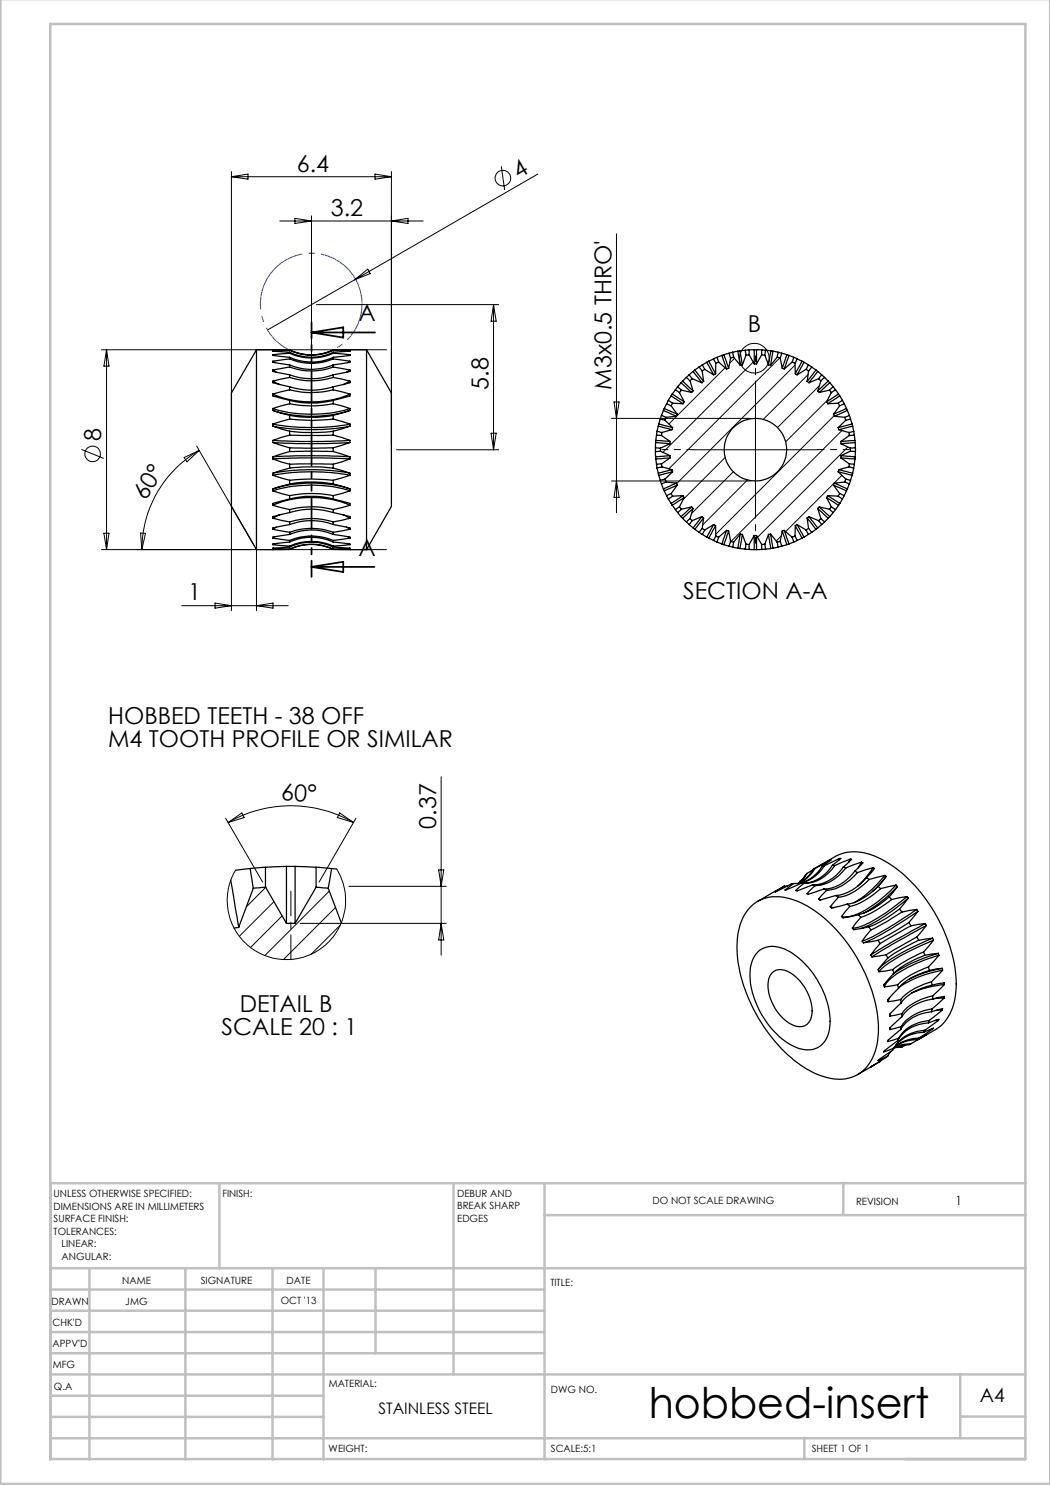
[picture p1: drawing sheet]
<svg xmlns="http://www.w3.org/2000/svg" width="210mm" height="297mm" viewBox="0 0 210 297" stroke-linecap="round" stroke-linejoin="round" font-family="sans-serif">
<g fill="none" stroke="#000" stroke-width=".2">
<path d="M46.3 34.3v54.6M46.3 35.3h32M46.3 35.3l3.3-.5v1zM75 34.8l3.3 .5-3.3 .5zM78.3 34.3v54.6M100.3 33.3l.6 4.7M107.6 34.8l-36.7 21.1M56 44.2h28.6M59 43.7l3.3 .5-3.3 .5zM62.3 43.2v45.7M70.9 55.9l-17.3 10M70.9 55.9l2.7-2.1 .4 .9z"/>
<path d="M78.3 44.2l3.3-.5v1zM123.3 46.8v55.7M20.3 70h57M21.3 70v39.9M21.3 70l.5 3.2h-1zM63.3 60.9h36.4M98.7 60.9v29.1M98.7 60.9l.5 3.3h-1zM145 73.6l-11.2 11.2M146.9 71.7l-1 1M150.6 72.4l-18 18.1M151.1 77.4v25"/>
<path d="M156 71.6l-22.2 22.2M159 73l-23.7 23.7M161.6 74.9l-9 9M163.9 77.1l-8.4 8.4M16.3 89.9l4.4 1.8M36.8 91.5l3-1.4-2.4 2.3zM39.3 89.2l11.5 19.9M39.8 90.1a22.9 22.9 0 0 0-11.4 19.8M46.3 90.9v31.2M51.3 90.9v31.2M79.3 90h20.4M98.2 86.6h1l-.5 3.4z"/>
<path d="M122.3 96.2h27.8M122.3 83.7h27.8M122.8 80.4h1l-.5 3.3zM123.3 96.2l.5 3.3h-1zM138.6 90h25M145 91.5l-8.3 8.4M146.6 94.4l-8.3 8.3M149.5 96l-9 9M165.5 80l-8.4 8.4M166.8 83.1l-23.6 23.8M168.4 86.1l-22.2 22.2M168.4 95.1l-11.3 11.2"/>
<path d="M169.6 89.4l-18.1 18.1M20.3 109.9h57M20.8 106.6h1l-.5 3.3zM28.1 106.6l1 .1-.7 3.2zM156.2 107.2l-.9 1M36.3 121.1h21.3M43 120.6l3.3 .5-3.3 .5zM51.3 121.1l3.3-.5v1zM88.2 155.4v35.6M45.1 163.7l7.4 12.7M45.6 164.5a25.1 25.1 0 0 1 25.1 0M45.6 164.5l2.8-1.9 .4 .9z"/>
<path d="M53.1 177.5l-3.8 3.9M65.9 178.2l-12.9 12.9M67.3 173.8a11.8 11.8 0 0 1-9.9 18.1 11.8 11.8 0 0 1-10.3-17.8M67.9 162.6l2.8 1.9-3.2-1zM69.8 177.3h19.5M71.2 163.7l-7.4 12.7M87.7 174h1.1l-.6 3.3zM54.8 180.3l-6.9 7M56.4 183.2l-6.3 6.3M60 184.7h29.3M67.1 181.5l-10.4 10.4M68.1 185l-5.9 5.8"/>
<path d="M88.2 184.7l.6 3.3h-1.1z"/>
<circle cx="100.6" cy="35.6" r="1.55"/>
<circle cx="150.9" cy="71.6" r="2.96"/>
<circle cx="18.5" cy="90.8" r="1.55"/>
</g>
<path d="M72 57.8a10.2 10.2 0 0 0-17-4.1 10.2 10.2 0 0 0 4.4 16.9 10.2 10.2 0 0 0 12.8-11.9l-.2-.9" fill="none" stroke="#00f" stroke-width=".2" stroke-dasharray="15.2 1.3 1.3 1.3" stroke-dashoffset="4.3" stroke-linecap="butt"/>
<path d="M151.1 77.4v-6.2M138.6 89.9h-6.3M163.6 89.9h6.2M151.1 102.4v6.3" fill="none" stroke="#000" stroke-width=".2" stroke-dasharray="15.2 1.3 1.3 1.3" stroke-dashoffset="14"/>
<path d="M58.2 191.9v-13.6" fill="none" stroke="#000" stroke-width=".2" stroke-dasharray="15.2 1.3 1.3 1.3" stroke-dashoffset="10.3"/>
<path d="M62.3 66.5h12.7M62.3 66.5l6.4-1v2zM62.3 113.4l6.4-1v2zM62.3 113.4h12.6" fill="none" stroke="#000" stroke-width=".35"/>
<path d="M62.3 64.5v50.9" fill="none" stroke="#000" stroke-width=".35" stroke-dasharray="6.3 1.3 1.3 1.3 1.3 1.3" stroke-dashoffset="3.1"/>
<g fill="none" stroke="#c0c0c0" stroke-width=".5">
<path d="M.1 -.1v296.9h209.9v-296.9M10.1 4.8h195v287h-195zM43.9 236.6v17M90.7 236.6v38.3M108.9 236.6v55.3M168.7 236.6v6.3M205.1 236.6h-195v55.3M10.1 253.6h195M10.1 257.9h98.8M17.9 253.6v38.3M37.1 253.6v38.3M54.5 253.6v38.3"/>
<path d="M64.7 253.6v38.3M75.1 253.6v17M108.9 243h96.2M10.1 270.6h98.8M10.1 266.4h98.8M10.1 262.1h98.8M10.1 279.1h54.6M10.1 274.9h195M192.1 274.8v12.7M10.1 287.7h195M10.1 283.4h54.6M160.9 287.5v4.3"/>
<path d="M192.1 283.3h13"/>
</g>
<g fill="none" stroke="#000" stroke-width=".25">
<path d="M51.3 70v39.9M51.3 70l-5 8.6v22.7l5 8.6M51.3 70h3.3M54.6 70h.1M54.6 70h3.3M54.6 70.2l3.3 .2M54.6 70.9v.2l3.3 .4M54.6 72.2v.3l3.3 .5M54.6 74v.3l3.3 .7M54.6 76.2v.3l3.3 .9M54.6 78.8v.4l3.3 .9M54.6 78.8a19.9 19.9 0 0 0 15.4 0"/>
<path d="M54.6 76.2l1.4 .7M54.6 74l.6 .4M54.6 72.2l.4 .3M54.6 70.9l.2 .2M54.6 70.2l.1 .1M57.9 70v.1M57.9 70.1l-3.3 .1M57.9 70.4v.3M57.9 70.7l-3.3 .2M57.9 71.5v.3M57.9 71.8l-3.3 .4M57.9 73v.4"/>
<path d="M57.9 73.4l-3.3 .6M57.9 75v.5M57.9 75.5l-3.3 .7M57.9 77.4v.6M57.9 78l-3.3 .8M57.9 78a17 17 0 0 0 8.7 0M57.9 77.4a14.4 14.4 0 0 0 8.7 0M57.9 75.5a14.4 14.4 0 0 0 8.7 0M57.9 75a12.5 12.5 0 0 0 8.7 0M57.9 73.4a12.6 12.6 0 0 0 8.7 0M57.9 73a11.1 11.1 0 0 0 8.7 0M57.9 71.8a11.2 11.2 0 0 0 8.7 0"/>
<path d="M57.9 71.5a10.4 10.4 0 0 0 8.7 0M57.9 70.7a10.8 10.8 0 0 0 8.7 0M57.9 70.4a10.1 10.1 0 0 0 8.7 0M57.9 70.1a10.4 10.4 0 0 0 8.7 0M57.9 70a10.1 10.1 0 0 0 8.7 0M66.6 78l3.4 .8M66.6 77.4v.6M66.6 75.5l3.4 .7M66.6 75v.5M66.6 73.4l3.4 .6M66.6 73v.4M66.6 71.8l3.4 .4"/>
<path d="M66.6 71.5v.3M66.6 70.7l3.4 .2M66.6 70.4v.3M66.6 70.1l3.4 .1M66.6 70v.1M70 70h.1M70 78.8v.4l-3.4 .9M70 76.2v.3l-3.4 .9M70 74v.3l-3.4 .7M70 72.2v.3l-3.4 .5M70 70.9v.2l-3.4 .4M70 70.2l-3.4 .2"/>
<path d="M70 70h-3.4M70 76.2l-1.4 .7M70 74l-.7 .5M70 70h3.3M70 72.2l-.4 .3M70 70.9l-.2 .2M70 70.2l-.1 .1M73.3 70v39.9M73.3 70l5 8.6v22.7l-5 8.6M134.2 79.2l-.5 .9M134.2 79.2l2.4 1.5M134.4 78.8l2.4 1.6"/>
<path d="M134.4 78.8l-.2 .4M135.1 78l.8 .5M135.1 78l-.7 .8M135.5 77.4l.8 .6M135.5 77.4l-.4 .6M135.9 78.5l.9 1.9M136.2 76.5l-.7 .9M136.2 76.5l2.1 2M136.3 78l-.4 .5M136.3 78l2 .5M136.5 76.2l2.1 2M136.5 76.2l-.3 .3"/>
<path d="M137.3 75.5l.7 .7M137.3 75.5l-.8 .7M137.8 75l.6 .7M137.8 75l-.5 .5M138 76.2l.6 2M138.4 75.7l-.4 .5M138.4 75.7l2 .8M138.6 78.2l-.3 .3M138.6 74.3l-.8 .7M138.6 74.3l1.8 2.2M139 74l1.7 2.3M139 74l-.4 .3"/>
<path d="M139.8 73.4l.6 .8M139.8 73.4l-.8 .6M140.4 74.2l.3 2.1M140.5 73l.4 .9M140.5 73l-.7 .4M140.7 76.3l-.3 .2M140.9 73.9l-.5 .3M140.9 73.9l1.8 1.1M141.4 72.5l-.9 .5M141.4 72.5l1.3 2.5M141.7 72.2l1.4 2.6M141.7 72.2l-.3 .3"/>
<path d="M142.7 71.8l.5 .9M142.7 71.8l-1 .4M143.1 74.8l-.4 .2M143.2 72.7l-.1 2.1M143.4 71.5l.3 .9M143.4 71.5l-.7 .3M143.7 72.4l-.5 .3M143.7 72.4l1.6 1.4M144.4 71.1l-1 .4M144.4 71.1l.9 2.7M144.8 70.9l.9 2.8M144.8 70.9l-.4 .2"/>
<path d="M145.7 73.7l-.4 .1M145.8 70.7l.3 .9M145.8 70.7l-1 .2M146.1 71.6l-.4 2.1M146.5 70.4l.2 1M146.5 70.4l-.7 .3M146.7 71.4l-.6 .2M146.7 71.4l1.4 1.7M147.6 70.2l-1.1 .2M147.6 70.2l.5 2.9M148 70.2l.5 2.8M148 70.2h-.4"/>
<path d="M148.5 73l-.4 .1M149 70.1l.2 .9M149 70.1l-1 .1M149.2 71l-.7 2M149.8 70v1M149.8 70l-.8 .1M149.8 71h-.6M149.8 71l1 1.8M150.8 70h-1M150.8 70v2.8M150.8 70h.5M150.8 72.8h.5"/>
<path d="M151.3 70v2.8M151.3 70h1.1M152.3 71h.7M152.3 71l-1 1.8M152.4 70l-.1 1M152.4 70l.7 .1M153 71l.7 2M153.1 70.1l-.1 .9M153.1 70.1l1.1 .1M153.7 73l.4 .1M154.2 70.2l-.5 2.8M154.2 70.2h.4"/>
<path d="M154.6 70.2l-.5 2.9M154.6 70.2l1 .2M155.4 71.4l.6 .2M155.4 71.4l-1.3 1.7M155.6 70.4l-.2 1M155.6 70.4l.8 .3M156 71.6l.5 2.1M156.4 70.7l-.4 .9M156.4 70.7l1 .2M156.5 73.7l.3 .1M157.4 70.9l-.9 2.8M157.4 70.9l.4 .2"/>
<path d="M157.8 71.1l-1 2.7M157.8 71.1l.9 .4M158.4 72.4l.6 .3M158.4 72.4l-1.6 1.4M158.7 71.5l-.3 .9M158.7 71.5l.8 .3M159 72.7l.1 2.1M159.1 74.8l.3 .2M159.5 71.8l-.5 .9M159.5 71.8l.9 .4M160.4 72.2l-1.3 2.6M160.4 72.2l.4 .3"/>
<path d="M160.8 72.5l-1.4 2.5M160.8 72.5l.9 .5M161.2 73.9l.5 .3M161.2 73.9l-1.8 1.1M161.4 76.3l.4 .2M161.7 73l-.5 .9M161.7 73l.6 .4M161.7 74.2l-.3 2.1M162.3 73.4l-.6 .8M162.3 73.4l.9 .6M163.2 74l-1.8 2.3M163.2 74l.3 .3"/>
<path d="M163.5 74.3l-1.7 2.2M163.5 74.3l.8 .7M163.5 78.2l.4 .3M163.7 75.7l.5 .5M163.7 75.7l-1.9 .8M164.2 76.2l-.7 2M164.3 75l-.6 .7M164.3 75l.6 .5M164.9 75.5l-.7 .7M164.9 75.5l.8 .7M165.7 76.2l-2.2 2M165.7 76.2l.2 .3"/>
<path d="M165.9 78l.4 .5M165.9 78l-2 .5M165.9 76.5l-2 2M165.9 76.5l.7 .9M166.3 78.5l-1 1.9M166.6 77.4l-.7 .6M166.6 77.4l.5 .6M167.1 78l-.8 .5M167.1 78l.6 .8M167.7 78.8l-2.4 1.6M167.7 78.8l.3 .4M168 79.2l-2.4 1.5"/>
<path d="M168 79.2l.5 .9M54.6 91.4l7.7-.3 7.7 .3M54.6 88.5l3.3 1.1M54.6 88.5l7.7 .3 7.7-.3M54.6 88.1l5.4 .2 10-.2M54.6 91.8l3.3 1M54.6 91.8l5.4-.2 10 .2M54.6 85.2l3.3 1.1M54.6 85.2a42.5 42.5 0 0 0 15.4 0M54.6 94.6a42.5 42.5 0 0 1 15.4 0M54.6 82.1l3.3 1M54.6 95.1l3.3 1"/>
<path d="M54.6 98.2l3.3 .9M54.6 84.8a42.5 42.5 0 0 0 15.4 0M54.6 95.1a42.5 42.5 0 0 1 15.4 0M54.6 82.1a26.1 26.1 0 0 0 15.4 0M54.6 97.8a26.1 26.1 0 0 1 15.4 0M54.6 81.7a26.1 26.1 0 0 0 15.4 0M54.6 98.2a26.1 26.1 0 0 1 15.4 0M54.6 81.7v.4M54.6 84.8v.4M54.6 88.1v.4M54.6 91.4v.4M54.6 94.6v.5"/>
<path d="M54.6 97.8v.4M57.9 90.3l-3.3 1.1M57.9 90.3h8.7M57.9 89.6h8.7M57.9 87l-3.3 1.1M57.9 87h8.7M57.9 92.8h8.7M57.9 86.3a38.3 38.3 0 0 0 8.7 0M57.9 93.6l-3.3 1M57.9 93.6l1.6-.1a37.3 37.3 0 0 1 7.1 .1M57.9 86.3v.7M57.9 92.8v.8"/>
<path d="M57.9 89.6v.7M57.9 80.1v.6M57.9 80.7l-3.3 1M57.9 83.1v.7M57.9 83.8l-3.3 1M57.9 96.1v.7M57.9 96.8l-3.3 1M57.9 99.1v.7M57.9 99.8l-3.3 .9v.4M57.9 83.8l.8 .1a37.3 37.3 0 0 0 7.9-.1M57.9 83.1a24.5 24.5 0 0 0 8.7 0M57.9 96.1a38.3 38.3 0 0 1 8.7 0"/>
<path d="M57.9 96.8a24.5 24.5 0 0 1 8.7 0M57.9 80.7a22.5 22.5 0 0 0 8.7 0M57.9 80.1a18.1 18.1 0 0 0 8.7 0M57.9 99.1a22.5 22.5 0 0 1 8.7 0M57.9 99.8a18.1 18.1 0 0 1 8.7 0M66.6 90.3l3.4 1.1M66.6 87l3.4 1.1M66.6 93.6l3.4 1M66.6 99.8l3.4 .9v.4M66.6 99.1v.7M66.6 96.8l3.4 1M66.6 96.1v.7"/>
<path d="M66.6 92.8v.8M66.6 89.6v.7M66.6 86.3v.7M66.6 83.8l3.4 1M66.6 83.1v.7M66.6 80.7l3.4 1M66.6 80.1v.6M70 88.5l-3.4 1.1M70 91.8l-3.4 1M70 85.2l-3.4 1.1M70 98.2l-3.4 .9M70 95.1l-3.4 1"/>
<path d="M70 82.1l-3.4 1M70 81.7v.4M70 84.8v.4M70 88.1v.4M70 91.4v.4M70 94.6v.5M70 97.8v.4M131.1 89.6h1M131.1 89.6v.7M131.1 90.3v1.1M131.1 88.5v1.1M131.1 88.5l2.9 .3"/>
<path d="M131.1 91.4l.1 .4M131.2 91.8l.1 1M131.2 88.1l2.8 .2M131.2 88.1l-.1 .4M131.3 92.8l.1 .8M131.3 87l1 .1M131.3 87l-.1 1.1M131.4 86.3l1 .2M131.4 86.3l-.1 .7M131.4 93.6l.3 1M131.7 85.2l-.3 1.1M131.7 85.2l2.7 .7"/>
<path d="M131.7 94.6l.1 .5M131.8 95.1l.2 1M131.8 84.8l2.7 .7M131.8 84.8l-.1 .4M132 96.1l.3 .7M132 83.8l1 .3M132 83.8l-.2 1M132.1 90.2l-1 .1M132.1 89.6v.6M132.1 90.2l1.9 .9M132.3 92.8h-1M132.3 92.8l.1 .6"/>
<path d="M132.3 83.1l.9 .4M132.3 83.1l-.3 .7M132.3 96.8l.4 1M132.3 87.1l1.7 1.2M132.4 93.4l-1 .2M132.4 86.5l-.1 .6M132.4 93.4l2 .5M132.7 82.1l-.4 1M132.7 82.1l2.6 1.2M132.7 97.8l.2 .4M132.9 98.2l.4 .9M132.9 81.7l2.6 1.2"/>
<path d="M132.9 81.7l-.2 .4M133 95.8l-1 .3M133 95.8l.2 .6M133 84.1l1.5 1.4M133.2 96.4l-.9 .4M133.2 83.5l-.2 .6M133.2 96.4l2.1 .2M133.3 80.7l.9 .5M133.3 99.1l.4 .7M133.3 80.7l-.4 1M133.7 80.1l.8 .5M133.7 80.1l-.4 .6"/>
<path d="M133.7 99.8l.5 .9M134 91.1l-2.9 .3M134 88.8l-1.9 .8M134 91.1v.5M134 91.6l-2.8 .2M134 91.6l-1.7 1.2M134 88.3v.5M134.2 98.7l-.9 .4M134.2 98.7l.3 .5M134.2 81.2l1.3 1.7M134.4 93.9l-2.7 .7M134.4 85.9l-2 .6"/>
<path d="M134.4 93.9l.1 .5M134.5 94.4l-2.7 .7M134.5 80.6l-.3 .6M134.5 99.2l-.8 .6M134.5 94.4l-1.5 1.4M134.5 80.6l2.1 .1M134.5 85.5l-.1 .4M135.3 96.6l-2.6 1.2M135.3 83.3l-2.1 .2M135.3 96.6l.2 .4M135.5 97l-2.6 1.2M135.5 97l-1.3 1.7"/>
<path d="M135.5 82.9l-.2 .4M136.6 99.1l-2.4 1.6M136.6 99.1l.2 .4M136.6 99.1l-2.1 .1M136.8 99.5l-2.4 1.6M136.8 99.5l-.9 1.8M136.8 80.4l-.2 .3M165.3 99.5l2.4 1.6M165.3 80.4l.3 .3M165.3 99.5l1 1.8M165.6 99.1l2.4 1.6M165.6 99.1l2 .1"/>
<path d="M165.6 99.1l-.3 .4M166.7 97l2.6 1.2M166.7 82.9l.2 .4M166.7 97l1.2 1.7M166.9 96.6l2.6 1.2M166.9 83.3l2 .2M166.9 96.6l-.2 .4M167.6 80.6l.3 .6M167.6 99.2l.9 .6M167.6 94.4l2.8 .7M167.6 80.6l-2 .1M167.6 85.5l.1 .4"/>
<path d="M167.6 94.4l1.6 1.4M167.7 93.9l2.8 .7M167.7 85.9l2.1 .6M167.7 93.9l-.1 .5M167.9 98.7l.9 .4M167.9 98.7l-.3 .5M167.9 81.2l-1.2 1.7M168.2 91.6l2.8 .2M168.2 88.3v.5M168.2 91.6l1.7 1.2M168.2 91.1l2.8 .3M168.2 88.8l1.9 .8"/>
<path d="M168.2 91.1v.5M168.5 80.1l-.9 .5M168.5 80.1l.3 .6M168.5 99.8l-.5 .9M168.8 80.7l-.9 .5M168.8 80.7l.5 1M168.8 99.1l-.3 .7M168.9 96.4l1 .4M168.9 83.5l.3 .6M168.9 96.4l-2 .2M169.2 95.8l.9 .3M169.2 95.8l-.3 .6"/>
<path d="M169.2 84.1l-1.6 1.4M169.3 81.7l-2.6 1.2M169.3 98.2l-.5 .9M169.3 81.7l.2 .4M169.5 82.1l-2.6 1.2M169.5 82.1l.4 1M169.5 97.8l-.2 .4M169.8 86.5l.1 .6M169.8 93.4l.9 .2M169.8 93.4l-2.1 .5M169.9 96.8l-.4 1M169.9 83.1l-1 .4"/>
<path d="M169.9 83.1l.2 .7M169.9 92.8h1M169.9 92.8l-.1 .6M169.9 87.1l-1.7 1.2M170.1 90.2l1 .1M170.1 89.6v.6M170.1 90.2l-1.9 .9M170.1 96.1l-.2 .7M170.1 83.8l-.9 .3M170.1 83.8l.3 1M170.4 84.8l-2.8 .7M170.4 95.1l-.3 1"/>
<path d="M170.4 84.8l.1 .4M170.5 85.2l-2.8 .7M170.5 85.2l.2 1.1M170.5 94.6l-.1 .5M170.7 86.3l-.9 .2M170.7 86.3l.2 .7M170.7 93.6l-.2 1M170.9 87l-1 .1M170.9 87l.1 1.1M170.9 92.8l-.2 .8M171 88.1l-2.8 .2M171 91.8l-.1 1"/>
<path d="M171 88.1v.4M171 88.5l-2.8 .3M171 88.5l.1 1.1M171 91.4v.4M171.1 90.3l-.1 1.1M171.1 89.6h-1M171.1 89.6v.7M51.3 109.9h3.3M54.6 109.9h.1M54.6 101.1l3.3 .8M54.6 103.6l3.3 .8M54.6 105.9l3.3 .6"/>
<path d="M54.6 107.6l3.3 .5M54.6 108.9l3.3 .3M54.6 109.7l3.3 .1M54.6 101.1a19.9 19.9 0 0 1 15.4 0M54.7 109.6l-.1 .1M54.8 108.8l-.2 .1M55 107.3l-.4 .3M55.2 105.4l-.6 .5M56 102.9l-1.4 .7M57.9 101.9v.6M57.9 102.5l-3.3 .8v.3M57.9 104.4v.5"/>
<path d="M57.9 104.9l-3.3 .7v.3M57.9 106.5v.4M57.9 106.9l-3.3 .5v.2M57.9 108.1v.3M57.9 108.4l-3.3 .4v.1M57.9 109.2v.2M57.9 109.4l-3.3 .3M57.9 109.8v.1M57.9 109.9h-3.3M57.9 101.9a17 17 0 0 1 8.7 0M57.9 102.5a14.4 14.4 0 0 1 8.7 0M57.9 104.4a14.4 14.4 0 0 1 8.7 0"/>
<path d="M57.9 104.9a12.6 12.6 0 0 1 8.7 0M57.9 106.5a12.5 12.5 0 0 1 8.7 0M57.9 106.9a11.2 11.2 0 0 1 8.7 0M57.9 108.1a11.1 11.1 0 0 1 8.7 0M57.9 108.4a10.4 10.4 0 0 1 8.7 0M57.9 109.2a10.8 10.8 0 0 1 8.7 0M57.9 109.4a10.1 10.1 0 0 1 8.7 0M57.9 109.8a10.4 10.4 0 0 1 8.7 0M57.9 109.9a10.1 10.1 0 0 1 8.7 0M66.6 109.9h3.4M66.6 109.8v.1M66.6 109.4l3.4 .3"/>
<path d="M66.6 109.2v.2M66.6 108.4l3.4 .4v.1M66.6 108.1v.3M66.6 106.9l3.4 .5v.2M66.6 106.5v.4M66.6 104.9l3.4 .7v.3M66.6 104.4v.5M66.6 102.5l3.4 .8v.3M66.6 101.9v.6M68.6 102.9l1.4 .7M69.3 105.4l.7 .5M69.6 107.3l.4 .3"/>
<path d="M69.8 108.8l.2 .1M69.9 109.6l.1 .1M70 109.9h.1M70 109.7l-3.4 .1M70 108.9l-3.4 .3M70 107.6l-3.4 .5M70 105.9l-3.4 .6M70 103.6l-3.4 .8M70 101.1l-3.4 .8M70 109.9h3.3M134.2 100.7l.2 .4M134.4 101.1l.7 .8"/>
<path d="M135.1 101.9l.4 .6M135.5 102.5l.7 .8M135.9 101.3l-.8 .6M135.9 101.3l.4 .5M136.2 103.3l.3 .3M136.3 101.8l-.8 .7M136.5 103.6l.8 .8M137.3 104.4l.5 .5M137.8 104.9l.8 .7M138 103.7l-.7 .7M138 103.7l.4 .4M138.3 101.4l-2.1 1.9"/>
<path d="M138.3 101.4l.3 .3M138.3 101.4l-2 .4M138.4 104.1l-.6 .8M138.6 101.7l-2.1 1.9M138.6 101.7l-.6 2M138.6 105.6l.4 .3M139 105.9l.8 .6M139.8 106.5l.7 .4M140.4 103.3l-1.8 2.3M140.4 103.3l.3 .3M140.4 103.3l-2 .8M140.4 105.7l-.6 .8"/>
<path d="M140.4 105.7l.5 .3M140.5 106.9l.9 .5M140.7 103.6l-1.7 2.3M140.7 103.6l-.3 2.1M140.9 106l-.4 .9M141.4 107.4l.3 .2M141.7 107.6l1 .5M142.7 108.1l.7 .3M142.7 104.9l-1.3 2.5M142.7 104.9l.4 .2M142.7 104.9l-1.8 1.1M143.1 105.1l-1.4 2.5"/>
<path d="M143.1 105.1l.1 2.1M143.2 107.2l-.5 .9M143.2 107.2l.5 .3M143.4 108.4l1 .4M143.7 107.5l-.3 .9M144.4 108.8l.4 .1M144.8 108.9l1 .3M145.3 106.1l-.9 2.7M145.3 106.1l.4 .1M145.3 106.1l-1.6 1.4M145.7 106.2l-.9 2.7M145.7 106.2l.4 2.1"/>
<path d="M145.8 109.2l.7 .2M146.1 108.3l-.3 .9M146.1 108.3l.6 .1M146.5 109.4l1.1 .2M146.7 108.4l-.2 1M147.6 109.6l.4 .1M148 109.7l1 .1M148.1 106.8l-.5 2.8M148.1 106.8l-1.4 1.6M148.1 106.8l.4 .1M148.5 106.9l-.5 2.8M148.5 106.9l.7 1.9"/>
<path d="M149 109.8l.8 .1M149.2 108.8l-.2 1M149.2 108.8l.6 .1M149.8 108.9v1M149.8 109.9h1M150.8 107.1v2.8M150.8 109.9h.5M150.8 107.1h.5M150.8 107.1l-1 1.8M151.3 107.1v2.8M151.3 107.1l1 1.8M152.3 108.9l.1 1"/>
<path d="M152.4 109.9h-1.1M153 108.8l.1 1M153 108.8l-.7 .1M153.1 109.8l-.7 .1M153.7 106.9l.5 2.8M153.7 106.9l-.7 1.9M154.1 106.8l.5 2.8M154.1 106.8l1.3 1.6M154.1 106.8l-.4 .1M154.2 109.7l-1.1 .1M154.6 109.6l-.4 .1M155.4 108.4l.2 1"/>
<path d="M155.6 109.4l-1 .2M156 108.3l.4 .9M156 108.3l-.6 .1M156.4 109.2l-.8 .2M156.5 106.2l.9 2.7M156.5 106.2l-.5 2.1M156.8 106.1l1 2.7M156.8 106.1l1.6 1.4M156.8 106.1l-.3 .1M157.4 108.9l-1 .3M157.8 108.8l-.4 .1M158.4 107.5l.3 .9"/>
<path d="M158.7 108.4l-.9 .4M159 107.2l.5 .9M159 107.2l-.6 .3M159.1 105.1l1.3 2.5M159.1 105.1l-.1 2.1M159.4 104.9l1.4 2.5M159.4 104.9l1.8 1.1M159.4 104.9l-.3 .2M159.5 108.1l-.8 .3M160.4 107.6l-.9 .5M160.8 107.4l-.4 .2M161.2 106l.5 .9"/>
<path d="M161.4 103.6l1.8 2.3M161.4 103.6l.3 2.1M161.7 106.9l-.9 .5M161.7 105.7l.6 .8M161.7 105.7l-.5 .3M161.8 103.3l1.7 2.3M161.8 103.3l1.9 .8M161.8 103.3l-.4 .3M162.3 106.5l-.6 .4M163.2 105.9l-.9 .6M163.5 101.7l2.2 1.9M163.5 101.7l.7 2"/>
<path d="M163.5 105.6l-.3 .3M163.7 104.1l.6 .8M163.9 101.4l2 1.9M163.9 101.4l2 .4M163.9 101.4l-.4 .3M164.2 103.7l.7 .7M164.2 103.7l-.5 .4M164.3 104.9l-.8 .7M164.9 104.4l-.6 .5M165.7 103.6l-.8 .8M165.9 101.8l.7 .7M165.9 103.3l-.2 .3"/>
<path d="M166.3 101.3l.8 .6M166.3 101.3l-.4 .5M166.6 102.5l-.7 .8M167.1 101.9l-.5 .6M167.7 101.1l-.6 .8M168 100.7l-.3 .4M46.1 176l1.6 9.5M50 173.7l.7 4M50 173.7l-2.9 .4M50.7 177.7l-3 7.8M53.1 173.5v3.9M53.1 173.5l-3.1 .2"/>
<path d="M53.1 177.4l-2.4 .3M53.1 177.4l4.2 7.3M57.3 173.3l-4.2 .2M57.3 173.3v11.4M57.3 173.3h1.7M59 173.3v11.4M59 173.3l4.2 .2M63.2 177.4l2.5 .3M63.2 173.5v3.9M63.2 173.5l3.1 .2M63.2 177.4l-4.2 7.3M65.7 177.7l2.6 6.9"/>
<path d="M66.3 173.7l-.6 4M66.3 173.7l1 .1M156.8 177.2l-5.2 3.1M156.8 177.2h.6M158.7 176.7l-.4 .1-3.3 1.6 1.8-1.2M160.1 176.2l-.3 .4M160.3 176.6l-3.3 1.4 1.7-1.3M160.3 176.6l.5 .1M160.5 175.9l-.4 .3M160.8 176.7l-1.7 1.4 .3 .1 3.1-1.2M161.4 174.7l-1.5 1.9M162.5 177l.5 .1"/>
<path d="M162.6 174l-1.2 .7M162.6 173.9l4.5-2.6a9.2 9.2 0 0 1 8.7 .3 28.8 28.8 0 0 1 13.2 15.1 22.3 22.3 0 0 1 1.7 14.3 8.3 8.3 0 0 1-3.6 4.9l-3.6 2.1M162.6 173.9l-1.2 1.6-1.6 1.1 1.1-1.1 .5-.8M163 177.1l-1.6 1.6 .3 .2 3.1-1.1M163 173.7l-.4 .2M163 173.7a6.9 6.9 0 0 1-3.2 2.9M163.7 179.8l.4 .2M164.4 173.2a7 7 0 0 1-4.6 3.4l.3-.4M164.8 177.8l.5 .3M164.9 173.1l-.5 .1M164.9 173.1a7 7 0 0 1-6.2 3.6M165.3 178.1l-1.6 1.7"/>
<path d="M165.9 172.1l.3-.1-1.8 1.2M165.9 172.1l-2.9 1.6M165.9 172.1v.1M166.5 173.1h.5M166.5 173.1a7.1 7.1 0 0 1-6.2 3.5M167 173.1a7.3 7.3 0 0 1-6.2 3.6M167.1 179.1l-3.1 .9-.3-.2M167.1 179.1l.6 .4M167.7 179.5l-1.6 1.9M167.9 171.7h.3l-1.7 1.4M167.9 171.7l-3 1.4M167.9 171.7l-.1 .3"/>
<path d="M168.7 173.4l.5 .2M168.7 173.4a7.7 7.7 0 0 1-6.2 3.6M169.2 173.6a7.9 7.9 0 0 1-6.2 3.5M170 171.8l.3 .1-1.6 1.5M170 171.8l-3 1.3M170 171.8l-.3 .7M171 174.2l.5 .3M171 174.2a8.1 8.1 0 0 1-6.2 3.6M171.5 174.5a9.2 9.2 0 0 1-6.2 3.6M172.3 172.4l.3 .2-1.6 1.6M172.3 172.4l-3.1 1.2M172.3 172.4l-.7 1.2"/>
<path d="M173.3 175.5l.5 .4M173.3 175.5a9.3 9.3 0 0 1-6.2 3.6M173.8 175.9a10.8 10.8 0 0 1-6.1 3.6M174.6 173.5l.3 .2-1.6 1.8M174.6 173.5l-3.1 1M174.6 173.5l-1.8 2.4-1.2 1.3M175.6 177.3l.5 .4M175.6 177.3a11.8 11.8 0 0 1-6.2 3.5M176.1 177.7a14.1 14.1 0 0 1-6.1 3.6M177 175.1l-3.2 .8M177 175.1a21.6 21.6 0 0 1-6.2 5.4M177 175.1l.2 .2"/>
<path d="M177.2 175.3l-1.6 2M177.2 175.3l-2.6 3M177.8 179.4l.5 .5M177.8 179.4a14.8 14.8 0 0 1-6.1 3.5M178.3 179.9a20.8 20.8 0 0 1-6.1 3.6M179.2 177l-3.1 .7M179.2 177a22.7 22.7 0 0 1-9.1 6.3l-1.1 .1-.7-.1M179.2 177l.3 .3M179.5 177.3l-1.7 2.1M179.5 177.3a28.4 28.4 0 0 1-6.8 5.4M181.4 179.3l-3.1 .6M181.4 179.3a32.4 32.4 0 0 1-9.7 6.2l-1.2 .1"/>
<path d="M181.4 179.3l.2 .3M181.6 179.6l-1.7 2.2M181.6 179.6a31.7 31.7 0 0 1-9.4 6.1M47.7 185.5l-.9 .1M57.3 184.7h1.7M150.4 181.1a7.9 7.9 0 0 1 8.5-1.1 25.2 25.2 0 0 1 11.9 10.6 28.5 28.5 0 0 1 4.8 16.7 8.8 8.8 0 0 1-5.3 8.2 11.2 11.2 0 0 1-9.4-2 31.4 31.4 0 0 1-13.5-23.3 11.3 11.3 0 0 1 3-9.1zM151.7 190.2a5 5 0 0 1 5.7-.2 17.4 17.4 0 0 1 8.6 14.8 5.2 5.2 0 0 1-2.9 4.9 6.8 6.8 0 0 1-6.2-1.6 17.6 17.6 0 0 1-6.9-13.4 6 6 0 0 1 1.7-4.5zM154.5 194.5a3 3 0 0 1 4 .3 9.2 9.2 0 0 1 3.8 8.6 2.45 2.45 0 0 1-3.8 1.6 9.2 9.2 0 0 1-4.8-9l.4-1zM166.1 181.4l.6 .1M169.4 180.8l-3.1 .8-.2-.2M169.4 180.8l.6 .5M170 181.3l-1.7 2"/>
<path d="M171.7 182.9l-3.1 .7-.3-.3M171.7 182.9l.5 .6M172.2 183.5l-1.7 2.1M172.4 188.2l.3 .4M173.7 185.4l-3 .5-.2-.3M173.7 185.4l.5 .6M174.2 191l.2 .4M174.2 186l-1.8 2.2M175.6 188.1l-2.9 .5M175.6 188.1l.4 .6M176 188.7l-1.8 2.3M177.2 191l-2.8 .4"/>
<path d="M177.2 191l.4 .6M177.6 191.6l-2 2.4 .2 .3M177.9 199.5l-.3 .8M178.5 193.9l-2.7 .4M178.5 193.9l.3 .7M178.8 194.6l-2.1 2.4 .2 .4M179.5 197l-2.6 .4M179.5 197l.2 .7M179.7 197.7l-2.1 2.3v.3M179.9 181.8l-.7 .5a22.1 22.1 0 0 1-5.5 3.1M179.9 181.8l.5 .6M180.1 199.9l-2.5 .4"/>
<path d="M180.1 199.9l.1 .7M180.4 182.4l-3.2 2-3 1.6M181.8 184.5l-3.9 2.4-2.3 1.2M181.8 184.5l.4 .7M182.2 185.2l-6.2 3.5M183.3 181.9l-2.9 .5M183.3 181.9a55.6 55.6 0 0 1-10.9 6.3M183.3 181.9l.3 .4M183.4 187.4l-6.2 3.6M183.4 187.4l.3 .7M183.6 182.3l-1.8 2.2M183.6 182.3a57.4 57.4 0 0 1-10.9 6.3"/>
<path d="M183.7 188.1l-3.3 1.7-2.8 1.8M184.7 190.4l-2.8 1.4-3.4 2.1M184.7 190.4l.3 .7M185 191.1a17.2 17.2 0 0 0-6.2 3.5M185.1 184.7l-2.9 .5M185.1 184.7l-6.4 3.5-4.5 2.8M185.1 184.7l.2 .4M185.3 185.1l-1.9 2.3M185.3 185.1l-7 3.8-3.9 2.5M185.7 193.4l.2 .7M185.7 193.4a16.4 16.4 0 0 0-6.2 3.6M185.9 194.1a11.8 11.8 0 0 0-6.2 3.6"/>
<path d="M186.3 196.4l.1 .6M186.3 196.4a12.6 12.6 0 0 0-6.2 3.5M186.4 197a9.5 9.5 0 0 0-6.2 3.6M186.5 187.6l-2.8 .5M186.5 187.6a39.5 39.5 0 0 0-10.6 5.9l-.1 .2M186.5 187.6l.2 .5M186.5 199.2v.6M186.5 199.2a10.1 10.1 0 0 0-6.1 3.5M186.5 199.8a8.4 8.4 0 0 0-6.1 3.5M186.7 188.1l-2 2.3M186.7 188.1a35.7 35.7 0 0 0-10.6 5.9l-.3 .3M187.6 190.7l-2.6 .4"/>
<path d="M187.6 190.7l-2.8 .9-2.7 1.2-3.5 2M187.6 190.7l.2 .4M187.8 191.1l-2.1 2.3M187.8 191.1a24.5 24.5 0 0 0-10.2 5.1l-.7 1.2M188.5 193.7l-2.6 .4M188.5 193.7a23.4 23.4 0 0 0-6.6 2.1M188.5 193.7v.4M188.5 194.1l-2.2 2.3M188.5 194.1a20.7 20.7 0 0 0-8.7 3.4M188.8 199.6l-2.4 2.2M188.8 199.6l.1-.3-2.4 .5M188.8 199.6l-2.1 .1"/>
<path d="M188.9 196.9l-2.4 2.3M188.9 196.9l-.1-.3-2.4 .4M188.9 196.9a19.4 19.4 0 0 0-6.6 1.7M175.1 212.8l-3.5 2.1M177.6 211.2l-3.4 2.2 1.9-1.2M178 205.5l-.1 .4M178.1 202.7l-.1 .5M178.2 210.3l-.6 .9M178.8 209.6l-.3 .4-2.9 2.1 2-.9M179.5 208.1l-2.6 2-.2 .3 2.1-.8M179.7 207.6l-.2 .5M180.1 205.9l-2.5 2.1v.3l2.1-.7"/>
<path d="M180.2 200.6l-2.3 2.2 .1 .4M180.2 205.3l-2.3 .6M180.2 205.3l-.1 .6M180.4 202.7l-2.4 .5M180.4 202.7v.6M180.4 203.3l-2.4 2.3-.1 .3M180.4 209.4l-1.5 .1M181.2 209l-.8 .4M182.2 208.8l-.4 .1a6.3 6.3 0 0 0-2.9 .6l1.5-.1M182.2 208.8l-1.4 .1-2 .6M183.4 207.9l1.9-1-3.1 1.9M183.4 207.9a6.8 6.8 0 0 0-4.5 1.6"/>
<path d="M183.7 207.6l-.3 .3M183.7 207.6a7.2 7.2 0 0 0-4.8 1.8M184.7 206.5a6.9 6.9 0 0 0-5.7 2.8M185 206.1l-.3 .4M185 206.1a7.4 7.4 0 0 0-6.2 3.5M185.7 204.6a7.4 7.4 0 0 0-6.2 3.5M185.9 204.1l-.2 .5M185.9 204.1a7.8 7.8 0 0 0-6.2 3.5M186.3 202.3a7.6 7.6 0 0 0-6.2 3.6M186.3 205.8h.2M186.4 201.8l-.1 .5M186.4 201.8a8.7 8.7 0 0 0-6.2 3.5"/>
<path d="M186.5 205.8l-2.8 1.8M186.5 205.8l.2-.2-2 .9M187.1 204l.5 .1M187.4 202h1.1M187.6 204.1l-2.6 2M187.6 204.1l.2-.2-2.1 .7M188.5 202l-2.6 2.1M188.5 202v-.3l-2.2 .6"/>
<circle cx="151.1" cy="89.9" r="6.2"/>
</g>
<text font-size="8.5" x="129.7" y="283.5">hobbed-insert</text>
<g font-size="4.7">
<text x="59.4" y="34.3">6.4</text>
<text x="103.7" y="35.8" transform="rotate(-30 103.7 35.8)">4</text>
<text x="66.2" y="43.2">3.2</text>
<text x="71.7" y="64.3">A</text>
<text x="149.5" y="66.4">B</text>
<text x="97.7" y="78" transform="rotate(-90 97.7 78)">5.8</text>
<text x="122.3" y="77.9" transform="rotate(-90 122.3 77.9)">M3x0.5 THRO'</text>
<text x="20.3" y="88.2" transform="rotate(-90 20.3 88.2)">8</text>
<text x="29.2" y="100.2" transform="rotate(-58 29.2 100.2)">60°</text>
<text x="71.7" y="111.2">A</text>
<text x="136.6" y="119.8">SECTION A-A</text>
<text x="37.6" y="120.1">1</text>
<text x="21.6" y="144.8">HOBBED TEETH - 38 OFF</text>
<text x="21.6" y="149.4">M4 TOOTH PROFILE OR SIMILAR</text>
<text x="56.2" y="160" transform="rotate(3 56.2 160)">60°</text>
<text x="87.2" y="165.7" transform="rotate(-90 87.2 165.7)">0.37</text>
<text x="47.9" y="202.5">DETAIL B</text>
<text x="44.3" y="207">SCALE 20 : 1</text>
</g>
<text font-size="3.9" x="196" y="280.4">A4</text>
<text font-size="3.2" x="75.7" y="282.8">STAINLESS STEEL</text>
<text font-size="2.5" x="191.1" y="240.9">1</text>
<g font-size="2">
<text x="10.7" y="239.5">UNLESS OTHERWISE SPECIFIED:</text>
<text x="44.5" y="239.5">FINISH:</text>
<text x="91.4" y="239.4">DEBUR AND</text>
<text x="10.7" y="242">DIMENSIONS ARE IN MILLIMETERS</text>
<text x="10.7" y="244.5">SURFACE FINISH:</text>
<text x="91.4" y="241.9">BREAK SHARP</text>
<text x="91.4" y="244.4">EDGES</text>
<text x="130.5" y="240.8">DO NOT SCALE DRAWING</text>
<text x="171.2" y="241">REVISION</text>
<text x="10.7" y="247">TOLERANCES:</text>
<text x="12.3" y="249.5">LINEAR:</text>
<text x="12.3" y="252">ANGULAR:</text>
<text x="24.4" y="256.9">NAME</text>
<text x="40.1" y="256.8">SIGNATURE</text>
<text x="57.3" y="256.8">DATE</text>
<text x="110.1" y="257.1">TITLE:</text>
<text x="10.3" y="260.9">DRAWN</text>
<text x="25.1" y="261">JMG</text>
<text x="56.2" y="260.8">OCT '13</text>
<text x="10.5" y="269.3">APPV'D</text>
<text x="10.5" y="265.2">CHK'D</text>
<text x="10.6" y="273.6">MFG</text>
<text x="10.8" y="278">Q.A</text>
<text x="65.8" y="277.4">MATERIAL:</text>
<text x="110.2" y="278.5">DWG NO.</text>
<text x="65.7" y="290.4">WEIGHT:</text>
<text x="110.2" y="290.5">SCALE:5:1</text>
<text x="162.4" y="290.4">SHEET 1 OF 1</text>
</g>
</svg>
